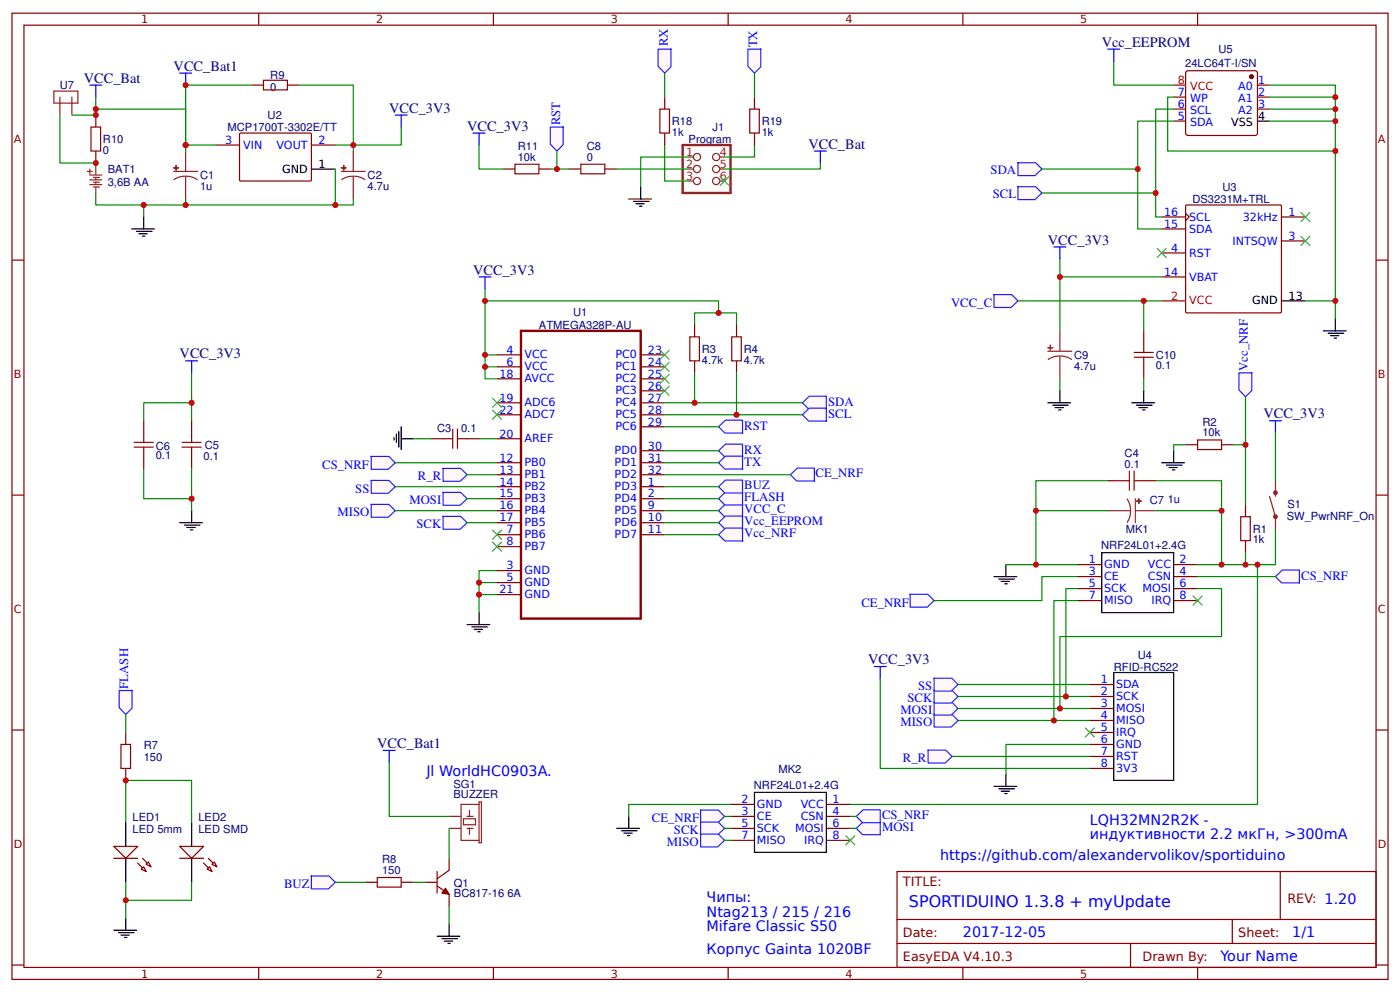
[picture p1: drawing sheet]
<svg xmlns="http://www.w3.org/2000/svg" width="309mm" height="219mm" viewBox="0 0 309 219" stroke-linecap="round" stroke-linejoin="round" font-family="sans-serif">
<g fill="none" stroke="#800" stroke-width=".26">
<path d="M2.6 2.9h304.1v213.3h-304.1zM5.3 5.6h298.7v207.9h-298.7zM57.1 2.9v2.7M109 2.9v2.7M160.9 2.9v2.7M212.7 2.9v2.7M262 15.9l.5-.3 15.1 .1 .2 .4-.1 13.5-.4 .3-15.1-.1-.3-.4zM264.6 2.9v2.7M277.8 18.8h2.7M47.6 32h5.3M53 29.5l.2-.1h15.5l.1 .2v10.2l-.3 .2-15.5-.1-.1-.2zM68.8 32h5.3"/>
<path d="M259.3 21.4h2.6M259.3 24.1h2.6M259.3 26.7h2.6M277.8 21.4h2.7M277.8 24.1h2.7M2.6 57.4h2.7M256.6 47.9h5.3M256.6 55.8h5.3M256.6 50.5h5.3M261.9 47.1l.8 .8-.8 .8M262.1 45.3l20.7-.1 .3 .2v23.4l-.1 .2-20.8 .1-.2-.2-.1-23.4zM283.1 47.9h5.3"/>
<path d="M283.1 53.2h5.3M304 57.4h2.7M109.8 78.3h5.3M141.6 78.3h5.2M153.5 71.7v2.6M153.5 79.6v2.7M162.7 71.7v2.6M162.7 79.6v2.7M256.6 61.1h5.3M109.8 81h5.3M109.8 83.6h5.3M109.8 88.9h5.3"/>
<path d="M109.8 91.5h5.3M109.8 96.8h5.3M141.6 81h5.2M141.6 83.6h5.2M141.6 88.9h5.2M141.6 91.5h5.2M141.6 86.3h5.2M141.6 94.2h5.2M141.6 99.5h5.2M2.6 109.3h2.7M109.8 102.1h5.3M109.8 104.8h5.3"/>
<path d="M109.8 107.4h5.3M109.8 110.1h5.3M109.8 112.7h5.3M109.8 115.4h5.3M109.8 118h5.3M141.6 102.1h5.2M141.6 104.8h5.2M141.6 107.4h5.2M141.6 110.1h5.2M141.6 112.7h5.2M141.6 115.4h5.2M141.6 118h5.2"/>
<path d="M304 109.3h2.7M109.8 120.6h5.3M109.8 125.9h5.3M109.8 128.6h5.3M109.8 131.2h5.3M238.1 124.6h5.3M238.1 127.3h5.3M238.1 129.9h5.3M238.1 132.6h5.3M259.3 124.6h5.3M259.3 127.3h5.3M259.3 129.9h5.3"/>
<path d="M259.3 132.6h5.3M240.8 151.1h5.3M240.8 153.7h5.3M240.8 156.4h5.3M240.8 159h5.3M2.6 161.1h2.7M240.8 161.7h5.3M240.8 164.3h5.3M240.8 167h5.3M240.8 169.6h5.3M304 161.1h2.7M198.2 192.4h105.8v21.1h-105.8z"/>
<path d="M282.8 192.4v10.5M2.6 213h2.7M57.1 213.5v2.7M109 213.5v2.7M160.9 213.5v2.7M198.2 202.9h105.8M198.2 208.2h105.8M212.7 213.5v2.7M249.8 208.2v5.3M264.6 213.5v2.7M272.3 202.9v5.3M304 213h2.7"/>
</g>
<path d="M115.1 73h26.5v63.5h-26.5z" fill="none" stroke="#800" stroke-width=".53"/>
<g fill="none" stroke="#000" stroke-width=".26">
<path d="M68.8 37.3h5.3M277.8 26.7h2.7M29.1 50.5h5M30.2 51.1h3.4M30.7 51.6h1.8M31.5 52.1h.5M31.7 47.9v2.6M283.1 66.4h5.3M292.4 73h5M293.4 73.6h3.5M294 74.1h1.8M294.7 74.6h.6"/>
<path d="M295 70.4v2.6M243.4 122h15.9v13.2h-15.9zM246.1 148.4h13.2v23.8h-13.2z"/>
</g>
<path d="M259.3 18.8h2.6M256.6 66.4h5.3" fill="none" stroke="#f00" stroke-width=".26"/>
<circle cx="276.5" cy="16.9" r=".4" fill="#800" stroke="#800" stroke-width=".26"/>
<path d="M19.8 18.8h2.7M21.2 18.8v2.6M87.3 25.4h2.7M88.6 25.4v2.6" fill="none" stroke="#00f" stroke-width=".26"/>
<g fill="none" stroke="#080" stroke-width=".26">
<path d="M246.1 13.5v5.3h13.2M280.5 18.8h14.5v7.9M41 32v1.3M74.1 37.3v7.9h-42.4M74.1 32h4v1.3M88.6 28v4h-10.5M259.3 24.1h-4v23.8h1.3M259.3 26.7h-7.9v23.8h5.2M259.3 21.4h-1.3v11.9h37M280.5 26.7h14.5v39.7h-6.6M280.5 21.4h14.5M280.5 24.1h14.5"/>
<path d="M21.2 42.6v2.6h10.5v2.7M41 43.9v1.3M78.1 43.9v1.3h-4M107.2 63.8v19.8h2.6M107.2 66.4h51.5v2.7M153.5 71.7v-2.6h9.2v2.6M295 66.4v4"/>
</g>
<g fill="none" stroke="#8d2323" stroke-width=".26">
<path d="M38.4 37.8h5.3M41 38.9l1.4 .2 1.3 .6M41 38.9l-1.4 .2-1.2 .6M41 33.3v4.5M41 38.9v5M75.4 37.8h5.3M78.1 38.9l1.3 .2 1.3 .6M78.1 38.9l-1.4 .2-1.3 .6M78.1 33.3v4.5M78.1 38.9v5M152.1 34.7h1.1M152.1 37.3h1.1"/>
<path d="M152.1 40h1.1M159 34.7h1.1M159 37.3h1.1M159 40h1.1"/>
<circle cx="154" cy="40" r=".79"/>
<circle cx="154" cy="34.7" r=".79"/>
<circle cx="154" cy="37.3" r=".79"/>
<circle cx="158.2" cy="40" r=".79"/>
<circle cx="158.2" cy="34.7" r=".79"/>
<circle cx="158.2" cy="37.3" r=".79"/>
</g>
<g fill="#8d2323" stroke="#8d2323" stroke-width=".26">
<path d="M38.4 37l1 .1z"/>
<path d="M38.9 36.5v1.1z"/>
<path d="M75.4 37l1.1 .1z"/>
<path d="M75.9 36.5l.1 1.1z"/>
</g>
<path d="M150.8 32h10.6v10.6h-10.6z" fill="none" stroke="#8d2323" stroke-width=".53"/>
<g fill="#000" stroke="#3c3" stroke-width=".26">
<path d="M255.6 54.8l2.1 2.1zM257.7 54.8l-2.1 2.1z"/>
<path d="M287.3 46.8l2.2 2.1zM289.5 46.8l-2.2 2.1z"/>
</g>
<path d="M152.4 74.3h2.1v5.3h-2.1zM161.7 74.3h2.1v5.3h-2.1z" fill="none" stroke="#a00000" stroke-width=".26"/>
<g fill="#fff7f8" stroke="#430aff" stroke-width=".26">
<path d="M158.7 99.5l1.6-1.5h3.7l.1 2.9h-4z"/>
<path d="M158.7 102.1l1.6-1.4h3.7l.1 2.8h-4z"/>
</g>
<path d="M281.8 116.7v7.9h-17.2M222.2 124.6h15.9M238.1 132.6h-5.3v26.4h8M238.1 129.9h-2.6v23.8h5.3M264.6 129.9h5.3v10.6h-35.7v15.9h6.6M240.8 164.3h-18.6v6.6" fill="none" stroke="#080" stroke-width=".26"/>
<g fill="#000" stroke="#3c3" stroke-width=".26">
<path d="M263.5 131.5l2.1 2.1zM263.5 133.6l2.1-2.1z"/>
<path d="M239.7 160.6l2.1 2.1zM241.8 160.6l-2.1 2.1z"/>
</g>
<path d="M219.6 127.3h5M220.7 127.8h3.4M221.2 128.3h1.8M222 128.9h.5M222.2 124.6v2.7M219.6 173.6h5M220.7 174.1h3.4M221.2 174.6h1.8M222 175.2h.5M222.2 170.9v2.7" fill="none" stroke="#000" stroke-width=".26"/>
<g fill="#fff7f8" stroke="#430aff" stroke-width=".26">
<path d="M206.3 157.6h4l1.4 1.4-1.6 1.5h-3.7z"/>
<path d="M206.3 155h4l1.4 1.4-1.6 1.4h-3.7z"/>
<path d="M206.3 152.3h4l1.4 1.4-1.6 1.5h-3.7z"/>
<path d="M206.3 149.7h4l1.4 1.4-1.6 1.4h-3.7z"/>
</g>
<path d="M107.2 78.3h2.6M107.2 81h2.6M211.7 159h21.1M211.7 156.4h22.5M211.7 153.7h23.8M211.7 151.1h29.1" fill="none" stroke="#080" stroke-width=".26"/>
<g fill="#fff7f8" stroke="#430aff" stroke-width=".26">
<path d="M82 111.3h3.9l1.4 1.4-1.5 1.5h-3.8z"/>
<path d="M97.8 108.7h4l1.4 1.4-1.5 1.4h-3.8z"/>
<path d="M97.8 114h4l1.4 1.4-1.5 1.4h-3.8z"/>
</g>
<path d="M87.3 112.7h22.5M103.2 115.4h6.6M103.2 110.1h6.6" fill="none" stroke="#080" stroke-width=".26"/>
<path d="M97.8 103.4h4l1.4 1.4-1.5 1.4h-3.8z" fill="#fff7f8" stroke="#430aff" stroke-width=".26"/>
<path d="M87.3 107.4h22.5M103.2 104.8h6.6M210.3 167h30.5" fill="none" stroke="#080" stroke-width=".26"/>
<path d="M82 106h3.9l1.4 1.4-1.5 1.5h-3.8z" fill="#fff7f8" stroke="#430aff" stroke-width=".26"/>
<path d="M26.7 164.3h2.1v5.3h-2.1zM83.3 193.7h5.3v2.1h-5.3z" fill="none" stroke="#a00000" stroke-width=".26"/>
<path d="M27.8 161.7v2.6M27.8 169.6v2.6M80.7 194.7h2.6M88.6 194.7h2.7" fill="none" stroke="#800" stroke-width=".26"/>
<path d="M27.8 172.2v9.3" fill="none" stroke="#080" stroke-width=".26"/>
<path d="M27.8 181.5v5.3M27.8 189.4v5.3M25.1 205.3h5.1M26.2 205.8h3.4M26.7 206.4h1.9M27.5 206.9h.5M27.8 202.7v2.6" fill="none" stroke="#000" stroke-width=".26"/>
<path d="M25.1 186.8h5.3l-2.6 2.6z" fill="#efefef" stroke="#800" stroke-width=".26"/>
<path d="M30.4 190.5l1.9 1.9M31.5 189.4l1.8 1.9" fill="none" stroke="#800" stroke-width=".26"/>
<g fill="#efefef" stroke="#800" stroke-width=".26">
<path d="M31.2 191.8l.5-.5 .6 1.1z"/>
<path d="M32.3 190.8l.5-.6 .5 1.1z"/>
</g>
<path d="M55.6 18.8h2.6M63.5 18.8h2.6M42.3 92.9v2.6M42.3 100.8v2.7M25.1 189.4h5.3" fill="none" stroke="#800" stroke-width=".26"/>
<path d="M58.2 17.7h5.3v2.1h-5.3zM40.2 98.7h4.2M40.2 97.6h4.2M42.3 95.5v2.1M42.3 98.7v2.1" fill="none" stroke="#a00000" stroke-width=".26"/>
<path d="M55.6 18.8h-14.6v13.2M66.1 18.8h12v13.2M21.2 21.4v2.7h19.8v7.9h6.6M42.3 88.9h-10.6v4M42.3 82.3v10.6M31.7 103.5v6.6h10.6v-6.6M42.3 110.1v2.6" fill="none" stroke="#080" stroke-width=".26"/>
<path d="M138.9 43.9h5M140 44.4h3.4M140.5 45h1.8M141.3 45.5h.5M141.6 41.3v2.6M39.7 115.4h5M40.7 115.9h3.5M41.3 116.4h1.8M42.1 116.9h.5M42.3 112.7v2.7" fill="none" stroke="#000" stroke-width=".26"/>
<g fill="#fff7f8" stroke="#430aff" stroke-width=".26">
<path d="M145.4 10.8h2.8v4l-1.4 1.3-1.4-1.5z"/>
<path d="M165.2 10.8h2.9v4l-1.4 1.3-1.5-1.5z"/>
</g>
<path d="M113.8 36.2h5.3v2.2h-5.3z" fill="none" stroke="#a00000" stroke-width=".26"/>
<path d="M111.1 37.3h2.7M119.1 37.3h2.6" fill="none" stroke="#800" stroke-width=".26"/>
<path d="M158.7 94.2l1.6-1.5h3.7l.1 2.9h-4z" fill="#fff7f8" stroke="#430aff" stroke-width=".26"/>
<path d="M146.8 94.2h11.9" fill="none" stroke="#080" stroke-width=".26"/>
<path d="M121.6 28h2.8v3.9l-1.4 1.4-1.4-1.5z" fill="#fff7f8" stroke="#430aff" stroke-width=".26"/>
<path d="M244.7 10.8h2.7M246.1 10.8v2.7M104.5 29.4h2.7M105.8 29.4v2.6" fill="none" stroke="#00f" stroke-width=".26"/>
<g fill="none" stroke="#8d2323" stroke-width=".26">
<path d="M19.3 37.8h1.1M19.8 39.7h2.7M19.8 38.6h2.7M19.8 37.3v1.1M20.6 39.2h1.4M21.2 37.3v1.3M21.2 39.2v.5M19.8 40.7h2.7M20.6 41.3h1.4M20.6 40.2h1.4M21.2 40.2v.5M21.2 41.3v1.3"/>
<path d="M244.7 112.7h5.1M249 110.1l.6 1.2 .2 1.4M249.8 112.7l-.2 1.4-.6 1.3M250.8 112.7h4.5M250.8 110.1v5.3M103.7 178.9v1.3M105.8 177.5h-3.9v8h3.9M105.8 177h.6v9h-.6zM99.2 180.2h2.7M99.2 182.8h2.7M102.4 180.7h2.6v1.3h-2.6zM103.2 180.2h1.3"/>
<path d="M103.2 182.8h1.3M103.7 182.8v1.3"/>
</g>
<g fill="#8d2323" stroke="#8d2323" stroke-width=".26">
<path d="M251.6 110.1v1z"/>
<path d="M251.1 110.6h1z"/>
</g>
<g fill="none" stroke="#080" stroke-width=".26">
<path d="M146.8 16.1v5.3M166.7 16.1v5.3M121.7 37.3h4M123 33.3v4M91.3 96.8h3.9M105.8 96.8h4M146.8 99.5h11.9M146.8 102.1h11.9M244.7 112.7h-15.8v11.9M244.7 106.1h-15.8v6.6M255.3 112.7h14.6v11.9M255.3 106.1h14.6v6.6"/>
<path d="M109.8 131.2h-4v4M109.8 128.6h-4v2.6M109.8 125.9h-4v2.7M27.8 194.7v8"/>
</g>
<path d="M87 96.6v.5M87.6 95.8v1.8M88.1 95.2v3.5M88.6 96.8h2.7M88.6 94.2v5M103.2 137.8h5M104.2 138.4h3.5M104.8 138.9h1.8M105.6 139.4h.5M105.8 135.2v2.6M42.3 181.5v5.3M42.3 189.4v5.3" fill="none" stroke="#000" stroke-width=".26"/>
<path d="M145.8 24.1h2.1v5.3h-2.1zM165.6 24.1h2.1v5.3h-2.1zM97.9 96.8h2.1M100 94.7v4.3M101.1 94.7v4.3M101.1 96.8h2.1" fill="none" stroke="#a00000" stroke-width=".26"/>
<path d="M146.8 21.4v2.7M146.8 29.4v2.6M166.7 21.4v2.7M166.7 29.4v2.6M95.2 96.8h2.7M103.2 96.8h2.6" fill="none" stroke="#800" stroke-width=".26"/>
<path d="M39.7 186.8h5.3l-2.7 2.6z" fill="#efefef" stroke="#800" stroke-width=".26"/>
<path d="M45 190.5l1.8 1.9M46 189.4l1.9 1.9" fill="none" stroke="#800" stroke-width=".26"/>
<g fill="#efefef" stroke="#800" stroke-width=".26">
<path d="M45.8 191.8l.5-.5 .5 1.1z"/>
<path d="M46.8 190.8l.6-.6 .5 1.1z"/>
</g>
<path d="M31.7 92.9v2.6M31.7 100.8v2.7M244.7 106.1h2.7M252.7 106.1h2.6M39.7 189.4h5.3" fill="none" stroke="#800" stroke-width=".26"/>
<path d="M27.8 172.2h14.5v9.3M42.3 194.7v4h-14.5" fill="none" stroke="#080" stroke-width=".26"/>
<path d="M29.6 97.6h4.3M29.6 98.7h4.3M31.7 95.5v2.1M31.7 98.7v2.1M247.4 106.1h2.1M249.5 104v4.2M250.6 104v4.2M250.6 106.1h2.1" fill="none" stroke="#a00000" stroke-width=".26"/>
<path d="M219.5 65h4l1.4 1.4-1.5 1.5h-3.8z" fill="#fff7f8" stroke="#430aff" stroke-width=".26"/>
<path d="M234.2 57.1v4h22.4" fill="none" stroke="#080" stroke-width=".26"/>
<g fill="#000" stroke="#3c3" stroke-width=".26">
<path d="M108.7 87.8l2.2 2.2zM110.9 87.8l-2.2 2.2z"/>
<path d="M108.7 90.5l2.2 2.1zM110.9 90.5l-2.2 2.1z"/>
<path d="M108.7 119.6l2.2 2.1zM110.9 119.6l-2.2 2.1z"/>
</g>
<path d="M158.7 112.7l1.6-1.4h3.7l.1 2.8h-4z" fill="#fff7f8" stroke="#430aff" stroke-width=".26"/>
<path d="M146.8 112.7h11.9" fill="none" stroke="#080" stroke-width=".26"/>
<g fill="#fff7f8" stroke="#430aff" stroke-width=".26">
<path d="M158.7 110.1l1.6-1.5h3.7l.1 2.9h-4z"/>
<path d="M158.7 107.4l1.6-1.4h3.7l.1 2.8h-4z"/>
</g>
<path d="M105.8 32v5.3h5.3M136.3 37.3h15.8M146.8 32v8h5.3M152.1 34.7h-10.5v6.6M166.7 32v2.7h-6.6M146.8 110.1h11.9M146.8 107.4h11.9" fill="none" stroke="#080" stroke-width=".26"/>
<g fill="#000" stroke="#3c3" stroke-width=".26">
<path d="M159 38.9l2.1 2.1zM161.1 38.9l-2.1 2.1z"/>
<path d="M145.8 77.3l2.1 2.1zM147.9 77.3l-2.1 2.1z"/>
<path d="M145.8 79.9l2.1 2.1zM147.9 79.9l-2.1 2.1z"/>
<path d="M145.8 82.5l2.1 2.2zM147.9 82.5l-2.1 2.2z"/>
<path d="M145.8 85.2l2.1 2.1zM147.9 85.2l-2.1 2.1z"/>
</g>
<path d="M179.9 33.3h2.7M181.2 33.3v2.7" fill="none" stroke="#00f" stroke-width=".26"/>
<g fill="#fff7f8" stroke="#430aff" stroke-width=".26">
<path d="M177.3 88.9l1.5-1.5h3.8v2.9h-3.9z"/>
<path d="M177.3 91.5l1.5-1.4h3.8v2.8h-3.9z"/>
</g>
<path d="M224.9 66.4h31.7M234.2 61.1v11.9M252.7 66.4v6.6M146.8 88.9h30.5M146.8 91.5h30.5M153.5 82.3v6.6M162.7 82.3v9.2M234.2 83.6v2.7M252.7 83.6v2.7" fill="none" stroke="#080" stroke-width=".26"/>
<path d="M287.3 52.1l2.2 2.1zM289.5 52.1l-2.2 2.1z" fill="#000" stroke="#3c3" stroke-width=".26"/>
<path d="M232.8 54.5h2.7M234.2 54.5v2.6" fill="none" stroke="#00f" stroke-width=".26"/>
<path d="M231.5 77.5h5.3M234.2 78.6l1.3 .2 1.3 .6M234.2 78.6l-1.4 .2-1.3 .6M234.2 73v4.5M234.2 78.6v5" fill="none" stroke="#8d2323" stroke-width=".26"/>
<g fill="#8d2323" stroke="#8d2323" stroke-width=".26">
<path d="M231.5 76.7l1.1 .1z"/>
<path d="M232 76.2l.1 1.1z"/>
</g>
<path d="M250.6 77.8h4.2M250.6 78.8h4.2M252.7 75.7v2.1M252.7 78.8v2.2" fill="none" stroke="#a00000" stroke-width=".26"/>
<path d="M252.7 73v2.7M252.7 81v2.6" fill="none" stroke="#800" stroke-width=".26"/>
<path d="M231.5 88.9h5M232.6 89.4h3.4M233.1 90h1.8M233.9 90.5h.5M234.2 86.3v2.6M250 88.9h5.1M251.1 89.4h3.4M251.6 90h1.9M252.4 90.5h.5M252.7 86.3v2.6" fill="none" stroke="#000" stroke-width=".26"/>
<path d="M158.7 115.4l1.6-1.5h3.7l.1 2.8h-4z" fill="#fff7f8" stroke="#430aff" stroke-width=".26"/>
<path d="M146.8 115.4h11.9M194.5 149.8v19.8h46.3" fill="none" stroke="#080" stroke-width=".26"/>
<path d="M193.1 147.1h2.7M194.5 147.1v2.7" fill="none" stroke="#00f" stroke-width=".26"/>
<path d="M205 165.6h4l1.3 1.4-1.5 1.4h-3.7z" fill="#fff7f8" stroke="#430aff" stroke-width=".26"/>
<path d="M93.9 194.7h2.7M96.6 195.5l2.6 1.9v2.6M96.6 192.4v4.7M99.2 189.4v2.7l-2.6 1.8" fill="none" stroke="#800" stroke-width=".26"/>
<path d="M98.4 196.1l.8 1.3-1.6-.3z" fill="#800" stroke="#800" stroke-width=".26"/>
<path d="M26.3 152.4l2.9-.1v4l-1.4 1.4-1.5-1.5z" fill="#fff7f8" stroke="#430aff" stroke-width=".26"/>
<path d="M27.8 157.7v4M86 168.3v11.9h13.2M91.3 194.7h2.6M99.2 182.8v6.6M99.2 200v4" fill="none" stroke="#080" stroke-width=".26"/>
<path d="M96.6 206.6h5M97.6 207.2h3.5M98.2 207.7h1.8M99 208.2h.5M99.2 204v2.6" fill="none" stroke="#000" stroke-width=".26"/>
<path d="M84.7 165.6h2.6M86 165.6v2.7" fill="none" stroke="#00f" stroke-width=".26"/>
<path d="M68.7 193.3h4l1.4 1.4-1.5 1.5h-3.8z" fill="#fff7f8" stroke="#430aff" stroke-width=".26"/>
<path d="M74.1 194.7h6.6" fill="none" stroke="#080" stroke-width=".26"/>
<path d="M280.5 92.9h2.6M281.8 92.9v2.6" fill="none" stroke="#00f" stroke-width=".26"/>
<path d="M281.8 127.3l1.5-1.5h3.8v2.9h-3.9z" fill="#fff7f8" stroke="#430aff" stroke-width=".26"/>
<path d="M264.6 127.3h17.2" fill="none" stroke="#080" stroke-width=".26"/>
<g fill="#fff7f8" stroke="#430aff" stroke-width=".26">
<path d="M82 100.7h3.9l1.4 1.4-1.5 1.5h-3.8z"/>
<path d="M158.7 118l1.6-1.5h3.7l.1 2.9h-4z"/>
<path d="M273.7 82.3l2.9-.1v4l-1.4 1.4-1.5-1.5z"/>
</g>
<path d="M275.2 87.6v23.8M281.8 95.5v10.6M146.8 118h11.9M275.2 122v2.6" fill="none" stroke="#080" stroke-width=".26"/>
<path d="M280.5 109.5l1.3 4.5v2.7M281.8 106.1v3.4" fill="none" stroke="#8d2323" stroke-width=".26"/>
<g fill="none" stroke="#8d2323" stroke-width=".53">
<circle cx="281.8" cy="108.7" r=".26"/>
<circle cx="281.8" cy="114" r=".26"/>
</g>
<path d="M274.1 114h2.1v5.3h-2.1z" fill="none" stroke="#a00000" stroke-width=".26"/>
<path d="M275.2 111.4v2.6M275.2 119.3v2.7" fill="none" stroke="#800" stroke-width=".26"/>
<g fill="#fff7f8" stroke="#430aff" stroke-width=".26">
<path d="M224.8 35.9h4l1.4 1.4-1.5 1.5h-3.8z"/>
<path d="M224.8 41.2h4l1.4 1.4-1.5 1.5h-3.8z"/>
</g>
<path d="M181.2 36v1.3h-21.1M230.2 37.3h21.2M230.2 42.6h25.1M261.9 98.2h-2.6v1.3M272.5 98.2h2.7" fill="none" stroke="#080" stroke-width=".26"/>
<path d="M39.7 16.1h2.6M41 16.1v2.7M41 79.6h2.7M42.3 79.6v2.7M105.8 61.1h2.7M107.2 61.1v2.7" fill="none" stroke="#00f" stroke-width=".26"/>
<path d="M264.6 97.1h5.3v2.1h-5.3z" fill="none" stroke="#a00000" stroke-width=".26"/>
<path d="M261.9 98.2h2.7M269.9 98.2h2.6" fill="none" stroke="#800" stroke-width=".26"/>
<path d="M259.3 99.5v2.6M256.6 102.1h5.1M257.7 102.7h3.4M258.2 103.2h1.9M259 103.7h.6" fill="none" stroke="#000" stroke-width=".26"/>
<path d="M201 131.2h4l1.4 1.4-1.5 1.4h-3.8z" fill="#fff7f8" stroke="#430aff" stroke-width=".26"/>
<path d="M238.1 127.3h-7.9v5.3h-23.8" fill="none" stroke="#080" stroke-width=".26"/>
<path d="M174.6 104.8l1.5-1.5h3.8l.1 2.9h-4z" fill="#fff7f8" stroke="#430aff" stroke-width=".26"/>
<path d="M13.2 25.4v10.6h8v1.3M21.2 24.1v1.3h-5.3M87.3 102.1h22.5M146.8 104.8h27.8" fill="none" stroke="#080" stroke-width=".26"/>
<path d="M108.7 116.9l2.2 2.2zM110.9 116.9l-2.2 2.2z" fill="#000" stroke="#3c3" stroke-width=".26"/>
<path d="M20.1 28h2.1v5.3h-2.1z" fill="none" stroke="#a00000" stroke-width=".26"/>
<path d="M21.2 25.4v2.6M21.2 33.3v2.7M161.4 177.5h5.3M182.6 177.5h5.3M161.4 180.2h5.3M161.4 182.8h5.3M161.4 185.5h5.3M182.6 180.2h5.3M182.6 182.8h5.3M182.6 185.5h5.3" fill="none" stroke="#800" stroke-width=".26"/>
<path d="M11.9 20.1h5.3v2.7h-5.3zM13.2 21.4v4M15.9 21.4v4" fill="none" stroke="#8d2323" stroke-width=".26"/>
<path d="M166.7 174.9h15.9v13.2h-15.9z" fill="none" stroke="#000" stroke-width=".26"/>
<g fill="#fff7f8" stroke="#430aff" stroke-width=".26">
<path d="M154.7 178.8h4l1.4 1.4-1.5 1.4h-3.8z"/>
<path d="M154.7 181.4h4l1.4 1.4-1.5 1.5h-3.8z"/>
<path d="M189.2 182.8l1.5-1.4h3.8v2.8h-3.9z"/>
<path d="M154.7 184.1h4l1.4 1.4-1.5 1.4h-3.8z"/>
<path d="M189.2 180.2l1.5-1.5h3.8v2.9h-3.9z"/>
</g>
<path d="M136.3 182.8h5M137.3 183.4h3.5M137.8 183.9h1.9M138.6 184.4h.6M138.9 180.2v2.6" fill="none" stroke="#000" stroke-width=".26"/>
<path d="M277.8 124.6v52.9h-89.9M161.4 177.5h-22.5v2.7M160.1 180.2h1.3M160.1 182.8h1.3M160.1 185.5h1.3M187.9 180.2h1.3M187.9 182.8h1.3" fill="none" stroke="#080" stroke-width=".26"/>
<path d="M186.8 184.4l2.1 2.1zM186.8 186.5l2.1-2.1z" fill="#000" stroke="#3c3" stroke-width=".26"/>
<path d="M128.3 36.2h5.3v2.2h-5.3z" fill="none" stroke="#a00000" stroke-width=".26"/>
<path d="M125.7 37.3h2.6M133.6 37.3h2.7" fill="none" stroke="#800" stroke-width=".26"/>
<g fill="#c00">
<circle cx="21.2" cy="25.4" r=".66"/>
<circle cx="41" cy="18.8" r=".66"/>
<circle cx="275.2" cy="98.2" r=".66"/>
<circle cx="255.3" cy="42.6" r=".66"/>
<circle cx="234.2" cy="61.1" r=".66"/>
<circle cx="153.5" cy="88.9" r=".66"/>
<circle cx="27.8" cy="172.2" r=".66"/>
<circle cx="31.8" cy="45.2" r=".66"/>
<circle cx="41" cy="45.2" r=".66"/>
<circle cx="74.1" cy="45.2" r=".66"/>
<circle cx="295" cy="66.4" r=".66"/>
<circle cx="158.8" cy="69.1" r=".66"/>
<circle cx="295" cy="26.7" r=".66"/>
<circle cx="295" cy="21.4" r=".66"/>
<circle cx="295" cy="24.1" r=".66"/>
<circle cx="295" cy="33.3" r=".66"/>
<circle cx="232.8" cy="159" r=".66"/>
<circle cx="234.2" cy="156.4" r=".66"/>
<circle cx="235.5" cy="153.7" r=".66"/>
<circle cx="107.2" cy="66.4" r=".66"/>
<circle cx="107.2" cy="81" r=".66"/>
<circle cx="107.2" cy="78.3" r=".66"/>
<circle cx="41" cy="32" r=".66"/>
<circle cx="78.1" cy="32" r=".66"/>
<circle cx="42.3" cy="88.9" r=".66"/>
<circle cx="42.3" cy="110.1" r=".66"/>
<circle cx="228.9" cy="124.6" r=".66"/>
<circle cx="269.9" cy="124.6" r=".66"/>
<circle cx="105.8" cy="131.2" r=".66"/>
<circle cx="105.8" cy="128.6" r=".66"/>
<circle cx="123" cy="37.3" r=".66"/>
<circle cx="269.9" cy="112.7" r=".66"/>
<circle cx="228.9" cy="112.7" r=".66"/>
<circle cx="162.7" cy="91.5" r=".66"/>
<circle cx="252.7" cy="66.4" r=".66"/>
<circle cx="27.8" cy="198.7" r=".66"/>
<circle cx="275.2" cy="124.6" r=".66"/>
<circle cx="251.4" cy="37.3" r=".66"/>
<circle cx="21.2" cy="24.1" r=".66"/>
<circle cx="21.2" cy="36" r=".66"/>
<circle cx="277.8" cy="124.6" r=".66"/>
</g>
<text font-size="3.5" fill="#00f" x="200.8" y="200.3">SPORTIDUINO 1.3.8 + myUpdate</text>
<g font-size="3.2" fill="#000080">
<text x="243.4" y="10.3">Vcc_EEPROM</text>
<text x="38.4" y="15.6">VCC_Bat1</text>
<text x="18.5" y="18.3">VCC_Bat</text>
<text x="86" y="24.9">VCC_3V3</text>
<text x="103.2" y="28.8">VCC_3V3</text>
<text x="178.6" y="32.8">VCC_Bat</text>
<text x="231.5" y="54">VCC_3V3</text>
<text x="104.5" y="60.6">VCC_3V3</text>
<text x="39.7" y="79.1">VCC_3V3</text>
<text x="279.1" y="92.3">VCC_3V3</text>
<text x="191.8" y="146.6">VCC_3V3</text>
<text x="83.3" y="165.1">VCC_Bat1</text>
</g>
<g font-size="3.2" fill="#00f">
<text x="94.2" y="171.4">Jl WorldHC0903A.</text>
<text x="240.8" y="182">LQH32MN2R2K -</text>
<text x="240.8" y="185.2">индуктивности 2.2 мкГн, &gt;300mA</text>
<text x="207.7" y="189.9">https://github.com/alexandervolikov/sportiduino</text>
<text x="156.1" y="199.2">Чипы:</text>
<text x="156.1" y="202.3">Ntag213 / 215 / 216</text>
<text x="156.1" y="205.5">Mifare Classic S50</text>
<text x="212.7" y="206.9">2017-12-05</text>
<text x="285.5" y="206.9">1/1</text>
<text x="156.1" y="210.6">Корпус Gainta 1020BF</text>
<text x="269.6" y="212.2">Your Name</text>
</g>
<g font-size="2.8" fill="#00f">
<text x="147.6" y="10.2" transform="rotate(-90 147.6 10.2)">RX</text>
<text x="167.3" y="10.4" transform="rotate(-90 167.3 10.4)">TX</text>
<text x="123.8" y="27.6" transform="rotate(-90 123.8 27.6)">RST</text>
<text x="218.9" y="38.5">SDA</text>
<text x="219.3" y="43.7">SCL</text>
<text x="210.1" y="67.8">VCC_C</text>
<text x="275.7" y="81.9" transform="rotate(-90 275.7 81.9)">Vcc_NRF</text>
<text x="183" y="89.7">SDA</text>
<text x="164.4" y="94.9">RST</text>
<text x="183" y="92.3">SCL</text>
<text x="164.4" y="100.1">RX</text>
<text x="71.2" y="103.4">CS_NRF</text>
<text x="92.3" y="106">R_R</text>
<text x="164.4" y="102.8">TX</text>
<text x="164.4" y="108">BUZ</text>
<text x="180.2" y="105.3">CE_NRF</text>
<text x="74.6" y="113.9">MISO</text>
<text x="78.5" y="108.7">SS</text>
<text x="90.4" y="111.3">MOSI</text>
<text x="164.4" y="113.3">VCC_C</text>
<text x="164.4" y="110.6">FLASH</text>
<text x="92" y="116.6">SCK</text>
<text x="164.4" y="115.9">Vcc_EEPROM</text>
<text x="164.4" y="118.5">Vcc_NRF</text>
<text x="287.5" y="127.9">CS_NRF</text>
<text x="190.3" y="133.9">CE_NRF</text>
<text x="28.3" y="152" transform="rotate(-90 28.3 152)">FLASH</text>
<text x="200.5" y="155">SCK</text>
<text x="202.8" y="152.3">SS</text>
<text x="198.9" y="160.2">MISO</text>
<text x="198.9" y="157.6">MOSI</text>
<text x="199.5" y="168.2">R_R</text>
<text x="144" y="181.5">CE_NRF</text>
<text x="148.9" y="184.1">SCK</text>
<text x="194.9" y="180.8">CS_NRF</text>
<text x="194.9" y="183.5">MOSI</text>
<text x="147.3" y="186.7">MISO</text>
<text x="62.8" y="196.1">BUZ</text>
</g>
<g font-size="2.8" fill="#800">
<text x="199.5" y="195.5">TITLE:</text>
<text x="284.4" y="199.2">REV: 1.20</text>
<text x="199.5" y="206.9">Date:</text>
<text x="273.6" y="206.9">Sheet:</text>
<text x="199.5" y="212.2">EasyEDA V4.10.3</text>
<text x="252.4" y="212.2">Drawn By:</text>
</g>
<g font-size="2.5" fill="#800">
<text x="31.2" y="5.2">1</text>
<text x="83.1" y="5.2">2</text>
<text x="134.9" y="5.2">3</text>
<text x="186.8" y="5.2">4</text>
<text x="238.7" y="5.2">5</text>
<text x="3" y="31.5">A</text>
<text x="304.4" y="31.5">A</text>
<text x="3" y="83.3">B</text>
<text x="304.4" y="83.3">B</text>
<text x="3" y="135.2">C</text>
<text x="304.4" y="135.2">C</text>
<text x="3" y="187.1">D</text>
<text x="304.4" y="187.1">D</text>
<text x="31.2" y="215.8">1</text>
<text x="83.1" y="215.8">2</text>
<text x="134.9" y="215.8">3</text>
<text x="186.8" y="215.8">4</text>
<text x="238.7" y="215.8">5</text>
</g>
<g font-size="2.5" fill="#000080">
<text x="269.2" y="11.8">U5</text>
<text x="59.7" y="17.3">R9</text>
<text x="261.8" y="14.7">24LC64T-I/SN</text>
<text x="13.2" y="19.7">U7</text>
<text x="59.7" y="20">0</text>
<text x="50.3" y="29">MCP1700T-3302E/TT</text>
<text x="59.1" y="26.2">U2</text>
<text x="148.4" y="29.9">1k</text>
<text x="148.4" y="27.7">R18</text>
<text x="157.4" y="29">J1</text>
<text x="168.3" y="29.9">1k</text>
<text x="168.3" y="27.7">R19</text>
<text x="22.8" y="33.9">0</text>
<text x="22.8" y="31.6">R10</text>
<text x="114.4" y="35.5">10k</text>
<text x="114.4" y="33.2">R11</text>
<text x="129.6" y="35.6">0</text>
<text x="129.6" y="33.2">C8</text>
<text x="152.1" y="31.6">Program</text>
<text x="23.8" y="41.2">3,6B AA</text>
<text x="23.8" y="38.2">BAT1</text>
<text x="44.2" y="41.9">1u</text>
<text x="44.2" y="39.5">C1</text>
<text x="81.2" y="41.9">4.7u</text>
<text x="81.2" y="39.5">C2</text>
<text x="263.4" y="44.9">DS3231M+TRL</text>
<text x="270.1" y="42.2">U3</text>
<text x="126.6" y="69.8">U1</text>
<text x="119.1" y="72.7">ATMEGA328P-AU</text>
<text x="155" y="77.9">R3</text>
<text x="164.3" y="77.9">R4</text>
<text x="155" y="80.2">4.7k</text>
<text x="164.3" y="80.2">4.7k</text>
<text x="237.3" y="81.6">4.7u</text>
<text x="237.3" y="79.2">C9</text>
<text x="255.3" y="81.5">0.1</text>
<text x="255.3" y="79.2">C10</text>
<text x="96.6" y="95.4">C3</text>
<text x="101.9" y="95.4">0.1</text>
<text x="265.7" y="94">R2</text>
<text x="34.4" y="101.2">0.1</text>
<text x="34.4" y="99.3">C6</text>
<text x="45" y="101.5">0.1</text>
<text x="45.2" y="99.1">C5</text>
<text x="248.5" y="100.9">C4</text>
<text x="265.6" y="96.3">10k</text>
<text x="248.5" y="103.2">0.1</text>
<text x="254" y="111.3">C7</text>
<text x="258" y="111">1u</text>
<text x="284.4" y="112.2">S1</text>
<text x="248.7" y="117.6">MK1</text>
<text x="276.8" y="119.9">1k</text>
<text x="276.8" y="117.5">R1</text>
<text x="284.3" y="114.7">SW_PwrNRF_On</text>
<text x="243.3" y="121.2">NRF24L01+2.4G</text>
<text x="246.1" y="148">RFID-RC522</text>
<text x="251.4" y="145.4">U4</text>
<text x="31.7" y="167.9">150</text>
<text x="31.7" y="165.3">R7</text>
<text x="100.2" y="173.8">SG1</text>
<text x="172" y="170.5">MK2</text>
<text x="100.2" y="176.2">BUZZER</text>
<text x="166.6" y="174.1">NRF24L01+2.4G</text>
<text x="29.3" y="183.9">LED 5mm</text>
<text x="29.3" y="181.3">LED1</text>
<text x="43.8" y="183.9">LED SMD</text>
<text x="43.8" y="181.3">LED2</text>
<text x="84.4" y="190.6">R8</text>
<text x="84.4" y="192.9">150</text>
<text x="100.3" y="198">BC817-16 6A</text>
<text x="100.3" y="195.7">Q1</text>
</g>
<g font-size="2.5" fill="#00f">
<text x="260.2" y="23.8">6</text>
<text x="260.2" y="21.2">7</text>
<text x="262.9" y="22.5">WP</text>
<text x="273.6" y="19.8">A0</text>
<text x="273.6" y="22.5">A1</text>
<text x="277.9" y="18.5">1</text>
<text x="277.9" y="21.2">2</text>
<text x="277.9" y="23.8">3</text>
<text x="260.2" y="26.5">5</text>
<text x="262.9" y="27.8">SDA</text>
<text x="262.9" y="25.1">SCL</text>
<text x="273.6" y="25.1">A2</text>
<text x="49.8" y="31.8">3</text>
<text x="53.7" y="32.8">VIN</text>
<text x="61.1" y="32.8">VOUT</text>
<text x="70.4" y="31.8">2</text>
<text x="257.2" y="47.6">16</text>
<text x="284.7" y="47.6">1</text>
<text x="257.2" y="50.3">15</text>
<text x="262.7" y="51.3">SDA</text>
<text x="262.7" y="48.7">SCL</text>
<text x="272.3" y="54">INTSQW</text>
<text x="274.6" y="48.7">32kHz</text>
<text x="284.7" y="52.9">3</text>
<text x="258.8" y="55.6">4</text>
<text x="262.7" y="56.6">RST</text>
<text x="257.2" y="60.9">14</text>
<text x="262.7" y="61.9">VBAT</text>
<text x="110.4" y="83.3">18</text>
<text x="111.9" y="78.1">4</text>
<text x="111.9" y="80.7">6</text>
<text x="115.9" y="79.1">VCC</text>
<text x="115.9" y="81.8">VCC</text>
<text x="136" y="79.1">PC0</text>
<text x="136" y="81.8">PC1</text>
<text x="143.1" y="78.1">23</text>
<text x="143.1" y="80.7">24</text>
<text x="143.1" y="83.3">25</text>
<text x="110.4" y="88.6">19</text>
<text x="115.9" y="84.4">AVCC</text>
<text x="115.9" y="89.7">ADC6</text>
<text x="136" y="84.4">PC2</text>
<text x="136" y="87">PC3</text>
<text x="136" y="89.7">PC4</text>
<text x="143.1" y="86">26</text>
<text x="143.1" y="88.6">27</text>
<text x="110.4" y="91.3">22</text>
<text x="115.9" y="92.3">ADC7</text>
<text x="136" y="92.3">PC5</text>
<text x="136" y="95">PC6</text>
<text x="143.1" y="91.3">28</text>
<text x="143.1" y="93.9">29</text>
<text x="110.4" y="96.6">20</text>
<text x="110.4" y="101.9">12</text>
<text x="115.9" y="97.6">AREF</text>
<text x="135.8" y="100.3">PD0</text>
<text x="143.1" y="99.2">30</text>
<text x="143.1" y="101.9">31</text>
<text x="110.4" y="104.5">13</text>
<text x="110.4" y="107.2">14</text>
<text x="115.9" y="102.9">PB0</text>
<text x="115.9" y="105.6">PB1</text>
<text x="135.8" y="102.9">PD1</text>
<text x="135.8" y="105.6">PD2</text>
<text x="143.1" y="104.5">32</text>
<text x="143.1" y="107.2">1</text>
<text x="110.4" y="109.8">15</text>
<text x="110.4" y="112.4">16</text>
<text x="115.9" y="108.2">PB2</text>
<text x="115.9" y="110.9">PB3</text>
<text x="115.9" y="113.5">PB4</text>
<text x="135.8" y="108.2">PD3</text>
<text x="135.8" y="110.9">PD4</text>
<text x="135.8" y="113.5">PD5</text>
<text x="143.1" y="109.8">2</text>
<text x="143.1" y="112.4">9</text>
<text x="110.4" y="115.1">17</text>
<text x="111.9" y="117.7">7</text>
<text x="115.9" y="116.2">PB5</text>
<text x="115.9" y="118.8">PB6</text>
<text x="135.8" y="116.2">PD6</text>
<text x="135.8" y="118.8">PD7</text>
<text x="143.1" y="115.1">10</text>
<text x="143.1" y="117.7">11</text>
<text x="111.9" y="120.4">8</text>
<text x="111.9" y="125.7">3</text>
<text x="115.9" y="121.4">PB7</text>
<text x="240.5" y="124.4">1</text>
<text x="243.9" y="125.4">GND</text>
<text x="253.6" y="125.4">VCC</text>
<text x="260.6" y="124.4">2</text>
<text x="110.4" y="131">21</text>
<text x="111.9" y="128.3">5</text>
<text x="115.9" y="126.7">GND</text>
<text x="115.9" y="129.4">GND</text>
<text x="240.5" y="127">3</text>
<text x="240.5" y="129.6">5</text>
<text x="243.9" y="128.1">CE</text>
<text x="243.9" y="130.7">SCK</text>
<text x="252.4" y="130.7">MOSI</text>
<text x="253.6" y="128.1">CSN</text>
<text x="260.6" y="127">4</text>
<text x="260.6" y="129.6">6</text>
<text x="115.9" y="132">GND</text>
<text x="240.5" y="132.3">7</text>
<text x="243.9" y="133.3">MISO</text>
<text x="254.4" y="133.3">IRQ</text>
<text x="260.6" y="132.3">8</text>
<text x="243.2" y="150.8">1</text>
<text x="243.2" y="153.5">2</text>
<text x="246.6" y="151.9">SDA</text>
<text x="246.6" y="154.5">SCK</text>
<text x="243.2" y="156.1">3</text>
<text x="243.2" y="158.8">4</text>
<text x="243.2" y="161.4">5</text>
<text x="246.6" y="157.2">MOSI</text>
<text x="246.6" y="159.8">MISO</text>
<text x="243.2" y="164">6</text>
<text x="243.2" y="166.7">7</text>
<text x="246.6" y="162.5">IRQ</text>
<text x="246.6" y="165.1">GND</text>
<text x="246.6" y="167.7">RST</text>
<text x="243.2" y="169.3">8</text>
<text x="246.6" y="170.4">3V3</text>
<text x="163.8" y="177.3">2</text>
<text x="163.8" y="179.9">3</text>
<text x="167.2" y="178.3">GND</text>
<text x="176.9" y="178.3">VCC</text>
<text x="183.9" y="177.3">1</text>
<text x="183.9" y="179.9">4</text>
<text x="163.8" y="182.6">5</text>
<text x="163.8" y="185.2">7</text>
<text x="167.2" y="181">CE</text>
<text x="167.2" y="183.6">SCK</text>
<text x="175.7" y="183.6">MOSI</text>
<text x="176.9" y="181">CSN</text>
<text x="183.9" y="182.6">6</text>
<text x="183.9" y="185.2">8</text>
<text x="167.2" y="186.3">MISO</text>
<text x="177.6" y="186.3">IRQ</text>
</g>
<g font-size="2.5" fill="#f00">
<text x="260.2" y="18.5">8</text>
<text x="262.9" y="19.8">VCC</text>
<text x="258.8" y="66.1">2</text>
<text x="262.7" y="67.2">VCC</text>
</g>
<g font-size="2.5">
<text x="272" y="27.8">VSS</text>
<text x="277.9" y="26.5">4</text>
<text x="62.3" y="38.1">GND</text>
<text x="70.4" y="37">1</text>
<text x="276.6" y="67.2">GND</text>
<text x="284.7" y="66.1">13</text>
</g>
<g font-size="2.5" fill="#8d2323">
<text x="151.6" y="34.4">1</text>
<text x="159" y="34.4">4</text>
<text x="151.6" y="37">2</text>
<text x="151.6" y="39.7">3</text>
<text x="159" y="37">5</text>
<text x="159" y="39.7">6</text>
</g>
</svg>
